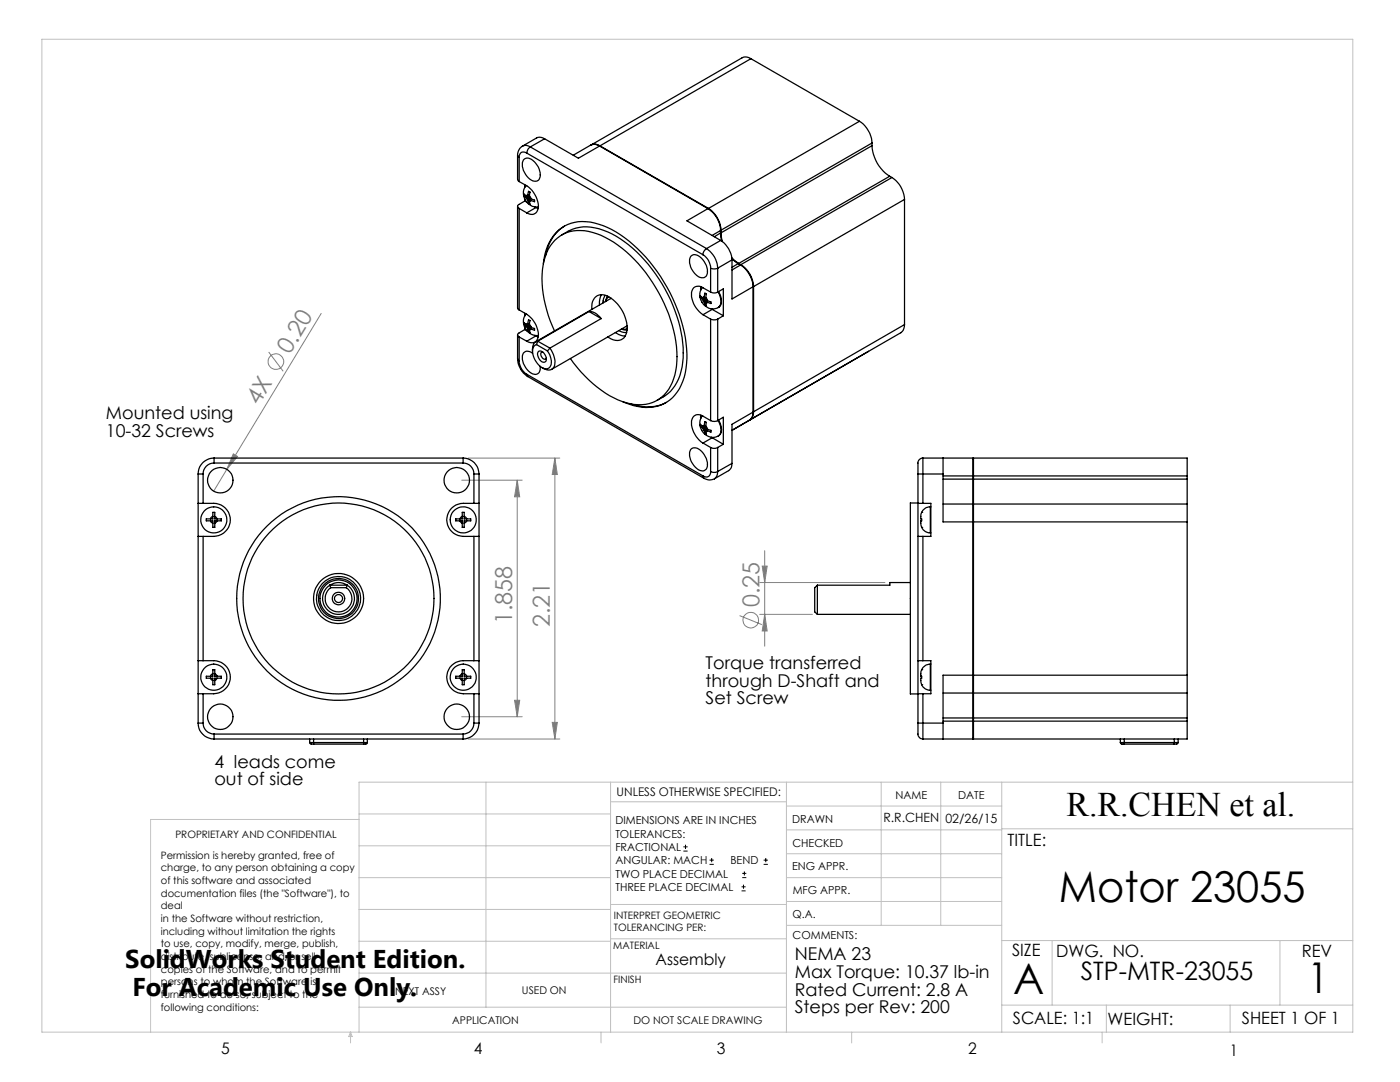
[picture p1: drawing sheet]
<svg xmlns="http://www.w3.org/2000/svg" width="279mm" height="216mm" viewBox="0 0 279 216" stroke-linecap="round" stroke-linejoin="round" font-family="sans-serif">
<g fill="none" stroke="#808080" stroke-width=".2">
<path d="M53.6 70.2l2.9 3.9M64.1 62.5l-18.8 31.2M45.3 93.7l-2.6 4.3M46.6 90.6l.8 .5-2.1 2.6zM92.1 95.8h12.1M93.4 91.4h18.3M103.2 95.8l.5 3.3h-1zM103.2 95.8v47.2M110.7 91.4l.5 3.3h-1zM110.7 91.4v56.1M151.6 116.2h25M152.1 113h1l-.5 3.2z"/>
<path d="M152.6 109.9v19M102.7 139.7h1l-.5 3.3zM147.6 122.8l4.4 1.8M151.6 122.6h10.5M152.6 122.6l.5 3.3h-1zM92.1 143h12.1M93.4 147.5h18.3M110.2 144.1h1l-.5 3.4z"/>
<circle cx="55.1" cy="72.2" r="1.56"/>
<circle cx="149.8" cy="123.8" r="1.56"/>
</g>
<g fill="none" stroke="#000" stroke-width=".2">
<path d="M136.4 169.8h.8M136.4 169h.8M136.8 168.6v.8M141.6 172.5h.9M141.6 171.6h.9M142 171.2v.8M148 177.8h.8M148 177h.8M148.1 175.1h.8M148.1 174.3h.8M148.4 176.5v.8M148.6 173.9v.8"/>
<path d="M152.4 172.5h.8M152.4 171.6h.8M152.8 171.2v.8"/>
</g>
<g fill="none" stroke="#c0c0c0" stroke-width=".2">
<path d="M8.4 7.8h261.6v198.2h-261.6zM97 156.1v44.9M121.8 156.1v49.9M121.8 160h35.2M157 156.1v49.9M175.9 156.1v28.5M187.7 156.1v28.5M199.9 156.1v49.9M270 156.1h-198.4v49.9M71.6 175.1h50.2M71.6 168.8h50.2M71.6 162.4h50.2"/>
<path d="M71.6 163.5h-41.5v42.5M157 170.4h42.9M157 165.6h42.9M157 160.8h42.9M157 175.1h42.9M157 179.9h42.9M199.9 165.4h70.1M71.6 194.2h85.4M71.6 187.8h50.2M71.6 181.5h50.2M121.8 187.3h35.2M121.8 180.5h35.2"/>
<path d="M157 184.6h42.9M199.9 187.7h70.1M210 187.7v12.9M255.4 187.7v12.9M70 206v2.1M70 206l.3 .8h-.7zM71.6 201h85.4M119.9 206v2.1M170 206v2.1M199.9 200.6h70.1M220 206v2.1M220.8 200.6v5.4"/>
<path d="M245.5 200.6v5.4"/>
</g>
<g fill="#808080">
<path d="M46.6 90.6l.8 .5-2.1 2.6z"/>
<path d="M103.2 95.8l.5 3.3h-1zM102.7 139.7h1l-.5 3.3zM110.7 91.4l.5 3.3h-1zM110.2 144.1h1l-.5 3.4zM152.1 113h1l-.5 3.2zM152.6 122.6l.5 3.3h-1z"/>
</g>
<g fill="none" stroke="#000" stroke-width=".25">
<path d="M149.9 11.7l-.4-.2a1.55 1.55 0 0 0-1.4 0l-30.1 17.4a1.63 1.63 0 0 1 1.7 .2M149.9 11.7l-30.2 17.4M149.9 11.7l21.6 12.5M103.3 31v4.8l.3 .4M103.3 31l.3 .4M103.6 36.2a6.2 6.2 0 0 1 2.9 2.2 3.5 3.5 0 0 1 .5 4 1.45 1.45 0 0 1-1.9 .1M103.6 31.4v4.8M104.2 29.2l-.6 .7-.3 1.1M104.2 29.2a1.4 1.4 0 0 1 1.6 .1M104.5 31.9a1.38 1.38 0 0 1 2.1 .4 3.3 3.3 0 0 1 1 3.5 1.44 1.44 0 0 1-2.2-.3 3.3 3.3 0 0 1-.9-3.6zM104.6 39v-.3l.4 .4M104.6 39l.4 .4"/>
<path d="M104.7 36.9v.5M104.7 39.7v.4M104.8 38.9l-.2 .1M105 37a2.71 2.71 0 0 0-.2 2.9 2.71 2.71 0 0 0 2.6 1.4M105 39.4l.4 .6M105 39.1l.4 .2M105 39.4l.4 .2M105.1 30.6a.91 .91 0 0 0-1.1-.2 .91 .91 0 0 0-.4 1M105.1 30.6l35.2 20.2M105.4 38.9l.1-.7 .3 .1-.1 .8M105.4 38.9l-.4 .2M105.4 38.9v.4"/>
<path d="M105.4 39.6v.4M105.7 39.1l.3 .6M105.7 39.1l-.3 .2M105.7 39.8l.3 .2M105.7 39.1v.4M105.7 39.8v.4M105.7 39.5l.3 .2M105.7 39.5l-.3 .1M105.8 29.3a1.6 1.6 0 0 0-.7 1.3M105.8 29.3l35.2 20.3M105.9 39.6l-.2 .2M106 39.7l.7 .2v.4l-.7-.3"/>
<path d="M108.7 27.7l-.7-.3h-.6l-3.2 1.8M108.7 27.7l6.7 3.9 4.3-2.5M108.7 27.7l-2.9 1.6M119.7 29.1a1.8 1.8 0 0 0-1.8-.1l-3.5 2M119.7 29.1l21.6 12.5M119.7 29.1l21.7 12.5M119.7 29.1v.1M171.5 24.2a5.6 5.6 0 0 1 2.5 4.3M171.5 24.2l-30.1 17.4M174 29.1a7.8 7.8 0 0 0 3.6 6.1M174 29.1l-30.1 17.4M174 28.5l-30.1 17.4"/>
<path d="M174 28.5v.6M177.6 35.2l-30.2 17.4M177.6 35.2l.4 .2M178 35.4a5.6 5.6 0 0 1 2.5 4.4M178 35.4l-30.2 17.4M180.5 39.8l-30.1 17.4M180.5 39.8v25M103.3 41.2v20.3l.3 .3M103.6 41.6v20.2M103.6 41.6l1.5 .9M104.7 40.1l-1.1 .7a.42 .42 0 0 0-.3 .4 .42 .42 0 0 0 .3 .4M104.7 40.1l.5 .3"/>
<path d="M105.4 40l.1 .6M105.7 40.2l.1 .6-.3-.2M105.7 40.5l-.2 .1M106 40l-.3 .2M106.7 41.3l.3 .1M107 41.4l.4 .2M107 41.4l-1.9 1.1M108.4 52.7a8.8 8.8 0 0 1 5.5-8.1 11.9 11.9 0 0 1 9.9 2.2 32.3 32.3 0 0 1 13.3 23.8 11.7 11.7 0 0 1-2.9 8.7 8.1 8.1 0 0 1-8.6 1.3l-1.3-.4M112.1 46.9a8.5 8.5 0 0 1 9.1-.7 27.2 27.2 0 0 1 12.6 13.6 24.4 24.4 0 0 1 2.3 13.4 8.4 8.4 0 0 1-4.9 6.7M112.6 45.1a8.7 8.7 0 0 0-3.8 6.1M120 58.8l-.3 .9-.1 1.2M120.8 58.9l-.4 .7-.1 .9"/>
<path d="M121.2 59.1l-.4 1.1M121.5 59.2l-.6 .9M122 59.5l-15.1 8.7M137.8 51.2a1.44 1.44 0 0 1 2.2 .3 3.3 3.3 0 0 1 1 3.6 1.44 1.44 0 0 1-2.2-.4 3.3 3.3 0 0 1-1-3.5zM139.8 59.3v-.3l.4 .4M139.8 59.3l.4 .5M139.9 57.2l-.1 .7M140 59.2l-.2 .1M140.2 57.4a2.66 2.66 0 0 0 .1 3.2 2.66 2.66 0 0 0 3.1 .7M140.2 59.8l.4 .5M140.2 59.4l.4 .2M140.2 59.8l.4 .2"/>
<path d="M140.3 50.8a3.2 3.2 0 0 1 1.5 2.7M140.6 59.2l.1-.7 .3 .2-.1 .7M140.6 59.2l-.4 .2M140.6 59.2v.4M140.6 60v.3M140.9 59.4l.3 .6M140.9 59.4l-.3 .2M140.9 59.4v.4M140.9 59.8l.3 .2M140.9 59.8l-.3 .2M141 49.6a4.9 4.9 0 0 1 2.2 3.9M141 49.6a1.38 1.38 0 0 0-.7 1.2"/>
<path d="M141.1 60l-.2 .1M141.2 60l.7 .3v.3l-.7-.3M141.3 41.6a5.3 5.3 0 0 1 2.5 4.4M141.3 41.6l-4.2 2.5 6.7 3.9M141.4 41.6a5.6 5.6 0 0 1 2.5 4.3M141.4 41.6l-.1 .1M141.8 53.5l.5 .2 .9-.2M141.8 58.3l-1.5-.9a1.39 1.39 0 0 0-1.6-.1 1.39 1.39 0 0 0-.7 1.5 5.1 5.1 0 0 0 2.3 4M141.8 58.3a1.5 1.5 0 0 0 1.4 0M141.8 53.5v4.8M143.2 53.5v4.8M143.2 58.3l1.2-.7v5.4"/>
<path d="M143.3 58.2a2.41 2.41 0 0 1 .1 3.1M143.4 58.2a2.86 2.86 0 0 1 .3 2.9l-.3 .2M143.8 46.5l.2 1.6M143.8 46v.5M143.8 46.5l-1.2 .7M143.8 46l-1.7 1M143.8 46.5h.1M143.8 45.9h.1M143.8 48a4.9 4.9 0 0 1 2.3 3.9M143.8 48l-2.8 1.6M143.9 46.5l.3 1.7M143.9 45.9v.6"/>
<path d="M146 51.4l1.4 1.2M146.1 51.6l1.2 1M146.1 51.9l-2.9 1.6M146.1 51.9v7.8l4.2-2.5M147.3 52.6l.5 .3M147.3 52.6l-1.2 .7M147.4 52.6l.4 .2M147.4 52.6h.1M147.8 52.9a5.6 5.6 0 0 1 2.5 4.3M147.8 52.9l-1.7 1M147.8 52.8a5.5 5.5 0 0 1 2.6 4.4M147.8 52.8v.1"/>
<path d="M150.3 57.2v25M150.3 57.2h.1M150.4 57.2v25M103.3 71.6a4.5 4.5 0 0 0 2 3.5M103.3 71.6l.3 .4M103.3 66.8v4.8M103.6 72a3.2 3.2 0 0 0 1.5 2.7M103.6 61.8a6.6 6.6 0 0 1 2.9 2.2 3.5 3.5 0 0 1 .5 4.1 1.52 1.52 0 0 1-1.9 0M103.6 67.2v4.8M103.6 67.2l1.5 .9M104.6 64.7v-.4l.4 .4M104.6 64.7l.4 .4"/>
<path d="M104.7 65.8l-1.1 .6a.42 .42 0 0 0-.3 .4 .42 .42 0 0 0 .3 .4M104.7 62.5v.5M104.7 65.3v.5M104.7 65.8l.5 .2M104.8 64.6l-.2 .1M105 62.7a2.72 2.72 0 0 0-.1 2.9 2.72 2.72 0 0 0 2.5 1.3M105 65.1l.4 .6M105 64.7l.4 .2M105 65.1l.4 .2M105.1 74.7l.2 .4M105.1 74.7l35.2 20.3M105.3 75.1l35.2 20.3"/>
<path d="M105.4 64.6l.1-.8 .3 .2-.1 .7M105.4 64.6l-.4 .1M105.4 65.7l.1 .6M105.4 64.6v.3M105.4 65.3v.4M105.7 64.7l.3 .6M105.7 65.8l.1 .6-.3-.1M105.7 64.7v.4M105.7 65.4v.4M105.7 64.8l-.3 .1M105.7 65.4l.3 .2M105.7 65.1l.3 .2"/>
<path d="M105.7 65.1l-.3 .2M105.7 66.1l-.2 .2M105.9 65.3l-.2 .1M106 65.3l.7 .2v.4l-.7-.3M106 65.6l-.3 .2M106.3 70.5a1.19 1.19 0 0 0-1.6-.3 1.19 1.19 0 0 0-.5 1.5 3.5 3.5 0 0 0 2.7 3l.3-.1a1.39 1.39 0 0 0 .6-1.5M106.7 66.9l.3 .1M107 67l.4 .2M107 67l-1.9 1.1M107.1 68.8l-.3 .1a2.05 2.05 0 0 0-.2 2.5 2.85 2.85 0 0 0 2.7 2.2 1.72 1.72 0 0 0 .6-2.4l-.6-1.2M107.1 68.8l2.2 1.2M107.3 68.1a1.63 1.63 0 0 0-1 2"/>
<path d="M107.3 68.1l-.2 .7M107.3 68.1l2.4 1.4M107.5 70.1a1.39 1.39 0 0 1 1.5 1.8l-.1 .2a.99 .99 0 0 1-1.4-.8l-.2-.5zM108.3 70.3l-.1-.1a.84 .84 0 0 0-.1 1 .84 .84 0 0 0 .8 .4l.1-.1M109.7 69.5a3.7 3.7 0 0 1 .7 3.9 1.62 1.62 0 0 1-2.2-.1M109.7 69.5l-.4 .5M110.7 66a22.4 22.4 0 0 1-2.1-14 7.2 7.2 0 0 1 9.7-5.6 22.7 22.7 0 0 1 11.9 9.9 26.8 26.8 0 0 1 4.8 16.8 8.7 8.7 0 0 1-4.2 6.9 9.2 9.2 0 0 1-8.3-.6 24.2 24.2 0 0 1-8.7-7.9M117.5 62.2a2.88 2.88 0 0 1 2.5 1.4M117.5 62.2l-10.2 5.9M117.5 62.2l2.5 1.4M118.1 61.7a2.33 2.33 0 0 1 2.2-2.9 6.7 6.7 0 0 1 4.6 5 3.6 3.6 0 0 1-.7 3.8 2.61 2.61 0 0 1-2.9-.4M120 63.6l-10.3 5.9"/>
<path d="M122.8 66.4l1.1 .5 .9 .2M123.5 66l.9 .3h.7M124 65.7l1.2 .2M125.2 65l-15.1 8.7M125.2 65.6l-1.1 .1M140.3 62.8l1.5 .9M140.6 60.3l.1 .6M140.9 60.5l.1 .6-.3-.2M140.9 60.1l.3 .2M140.9 60.1v.4M140.9 60.8l-.2 .1M141.2 60.3l-.3 .2"/>
<path d="M141.8 63.7l.5 .1 .9-.1M141.8 63.7v20.2M142 61.6l.1 .1M142.1 61.7l2.3 1.3M142.1 61.7l-1.8 1.1M143.2 63.7v20.2M144.4 63l-1.2 .7M173.4 70.1l-27.3 15.8M180.5 64.8v.4a1.56 1.56 0 0 1-.7 1.2l-30.2 17.4M180.5 64.8l-30.1 17.4M39.5 94.6h1M39.5 94.6v49.7"/>
<path d="M40.5 94.6v5.8M42.7 91.4v1M42.7 92.4a2.17 2.17 0 0 0-2.2 2.2M42.7 91.4a3.1 3.1 0 0 0-3.2 3.2M42.7 92.4h49.7M42.7 91.4h49.7M92.4 91.4v1M92.4 92.4a2.17 2.17 0 0 1 2.2 2.2M92.4 91.4a3.2 3.2 0 0 1 3.2 3.2M94.6 94.6h1M94.6 94.6v5.8M95.6 94.6v49.7"/>
<path d="M133 80.3a8.8 8.8 0 0 1-7.2 .3M137.8 89.7a1.44 1.44 0 0 1 2.2 .4 3.3 3.3 0 0 1 1 3.5 1.44 1.44 0 0 1-2.2-.4 3.3 3.3 0 0 1-1-3.5zM139.8 85v-.3l.4 .4M139.8 85l.4 .4M139.9 82.8l-.1 .7M140 84.9l-.2 .1M140.2 83a2.68 2.68 0 0 0 0 3.1 2.68 2.68 0 0 0 3 1l.2-.1M140.2 85.4l.4 .6M140.2 85.1l.4 .2M140.2 85.4l.4 .2M140.3 95l.2 .4M140.3 88.4l1.5 .9"/>
<path d="M140.5 95.4a1.97 1.97 0 0 0 2.1 .1M140.6 84.9l.1-.8 .3 .2-.1 .8M140.6 84.9l-.4 .2M140.6 86l.1 .6M140.6 84.9v.4M140.6 85.6v.4M140.9 85.1l.3 .5M140.9 86.1l.1 .6-.3-.1M140.9 85.1v.3M140.9 85.8v.3M140.9 85.1l-.3 .2M140.9 85.8l.3 .1"/>
<path d="M140.9 85.4l.3 .2M140.9 85.4l-.3 .2M140.9 86.5l-.2 .1M141.1 85.6l-.2 .2M141.2 85.6l.7 .3v.3l-.7-.3M141.2 85.9l-.3 .2M141.8 83.9a4.6 4.6 0 0 0-2.5-1.2 1.6 1.6 0 0 0-1.3 2.1 5.4 5.4 0 0 0 2.3 3.6M141.8 94.1a.92 .92 0 0 1-.4 1 .92 .92 0 0 1-1.1-.1M141.8 83.9a1.5 1.5 0 0 0 1.4 0M141.8 89.3a1.5 1.5 0 0 0 1.4 0M141.8 94.1a1.5 1.5 0 0 0 1.4 0M141.8 89.3v4.8"/>
<path d="M142 87.2l.1 .1M142.1 87.3l2.3 1.4M142.1 87.3l-1.8 1.1M143.2 94.1l-.1 .7-.5 .7M143.2 89.3v4.8M143.2 83.9l1.2-.6v5.4M143.4 83.8a2.31 2.31 0 0 1 0 3.2 2.39 2.39 0 0 0-.1-3.1M144.4 88.7l-1.2 .6M146.1 92.5a1.57 1.57 0 0 1-.7 1.4l-2.8 1.6M146.1 92.5l-2.9 1.6M150.3 82.2a1.75 1.75 0 0 1-.8 1.7M150.3 82.2l-4.2 2.5v7.8"/>
<path d="M150.3 82.2h.1M150.4 82.2v.4a1.61 1.61 0 0 1-.8 1.2M183.2 94.6h1M183.2 94.6v5.8M184.2 91.4v3.2M184.2 91.4a1.19 1.19 0 0 0-1 1.6v1.6M184.2 91.4h10v9.2M184.2 94.6v5.8M184.2 94.6h4M188.2 91.4v3.2M188.2 94.6v9.5h48.7M188.2 95.6h48.7"/>
<path d="M188.2 95h48.7M194.3 91.4v9.2M194.3 91.4h42.6v3.6M194.3 91.4l-.1 .1M236.9 95.6v5M236.9 95v.6M39.5 100.4h1M39.5 107h1M40.5 100.4a6.2 6.2 0 0 1 3.7 .4 3.3 3.3 0 0 1 1.7 3.7 3.3 3.3 0 0 1-3.2 2.5h-2.2M40.5 107v24.8M42 103.9l.5 .5M42 103.5h-.8v.4h.8"/>
<path d="M42 103.9h.5v.5M42.5 103l-.3 .2-.2 .3M42.5 103v-.8h.4v.8M42.5 104.4v.8h.4v-.8M42.5 103v.5h-.5M42.9 103l.4 .5M42.9 103v.5h.4M43.3 103.9l-.4 .5M43.3 103.5h.9v.4h-.9M43.3 103.9h-.4v.5M65.8 116.8a3.2 3.2 0 0 0-.6 4.7 3.2 3.2 0 0 0 4.8 0 3.2 3.2 0 0 0-.7-4.7M65.8 116.8a3.1 3.1 0 0 1 3.5 0"/>
<path d="M65.8 116.8l.2 .5M65.8 116.8h3.5M66 117.3a2.67 2.67 0 0 0-.4 3.9 2.67 2.67 0 0 0 3.9 0 2.67 2.67 0 0 0-.4-3.9M66 117.3h3.1M69.3 116.8l-.2 .5M91.8 103.9l.5 .5M91.8 103.5h-.9v.4h.9M91.8 103.9h.5v.5M92.3 103l-.5 .5M92.3 103v-.8h.3v.8M92.3 104.4v.8h.3v-.8M92.3 103v.5h-.5"/>
<path d="M92.6 103l.5 .5M92.6 103v.5h.5M93.1 103.9l-.5 .5M93.1 103.5h.8v.4h-.8M93.1 103.9h-.5v.5M94.6 100.4a6.2 6.2 0 0 0-3.7 .4 3.3 3.3 0 0 0-1.6 3.7 3.3 3.3 0 0 0 3.2 2.5h2.1M94.6 100.4h1M94.6 107h1M94.6 107v24.8M163.1 116.8v5.8M163.1 116.8a1.43 1.43 0 0 0-.5 1.5v3.8l.5 .5M181.7 116.2h-4.1v.6h-14.5"/>
<path d="M183.2 100.4h1M183.2 107h1M183.2 100.4v6.6M183.2 100.4h-1.5v38.1h1.5M183.2 107v24.8M183.9 105.2a1.85 1.85 0 0 0 1.8 1.1M183.9 102.2l-.1 .8v.5h.1v.4h-.1l.1 1.3M183.9 102.2h.1M183.9 105.2h.1M184.2 100.4h1.6v6.6h-1.6M184.2 107v24.8M185.7 101.1a1.85 1.85 0 0 0-1.8 1.1"/>
<path d="M185.7 101.1v5.2M185.7 101.1h.1M185.7 106.3h.1M188.2 100.6h6M194.2 100.6v37.7M194.3 100.6v37.7M194.3 100.6h42.6M194.3 100.6l-.1 .1M236.9 100.6v3.5M236.9 104.1v30.6M39.5 138.4h1M39.5 131.8h1"/>
<path d="M40.5 131.8a6.2 6.2 0 0 1 3.7 .4 3.3 3.3 0 0 1 1.7 3.7 3.3 3.3 0 0 1-3.2 2.5h-2.2M40.5 138.4v5.9M42 135.3l.5 .5M42 134.9h-.8v.4h.8M42 135.3h.5v.5M42.5 134.4l-.3 .2-.2 .3M42.5 135.8v.8h.4v-.8M42.5 134.4v-.8h.4v.8M42.5 134.4v.5h-.5M42.9 134.4l.4 .5M42.9 134.4v.5h.4M43.3 135.3l-.4 .5"/>
<path d="M43.3 134.9h.9v.4h-.9M43.3 135.3h-.4v.5M91.8 135.3l.5 .5M91.8 134.9h-.9v.4h.9M91.8 135.3h.5v.5M92.3 134.4l-.5 .5M92.3 135.8v.8h.3v-.8M92.3 134.4v-.8h.3v.8M92.3 134.4v.5h-.5M92.6 134.4l.5 .5M92.6 134.4v.5h.5M93.1 135.3l-.5 .5"/>
<path d="M93.1 134.9h.8v.4h-.8M93.1 135.3h-.5v.5M94.6 131.8a6.2 6.2 0 0 0-3.7 .4 3.3 3.3 0 0 0-1.6 3.7 3.3 3.3 0 0 0 3.2 2.5h2.1M94.6 138.4h1M94.6 131.8h1M94.6 138.4v5.9M163.1 122.6h18.6M183.2 138.4h1M183.2 131.8h1M183.2 131.8v6.6M183.2 138.4v5.9M183.9 136.6a1.85 1.85 0 0 0 1.8 1.1"/>
<path d="M183.9 133.6l-.1 .8v.5h.1v.4h-.1l.1 1.3M183.9 133.6h.1M183.9 136.6h.1M184.2 131.8h1.6v6.6h-1.6M184.2 138.4v5.9M185.7 132.5a1.96 1.96 0 0 0-1.8 1.1M185.7 132.5v5.2M185.7 132.5h.1M185.7 137.7h.1M188.2 138.3h6M194.2 138.3v9.2h-10M194.2 138.1l.1 .2"/>
<path d="M194.3 138.3v9.2M194.3 138.3h42.6M236.9 134.7v3.6M236.9 138.3v5M236.9 134.7h-48.7v9.6M39.5 144.3h1M39.5 144.3a3.2 3.2 0 0 0 3.2 3.2M40.5 144.3a2.17 2.17 0 0 0 2.2 2.2M42.7 146.5v1M42.7 146.5h49.7M42.7 147.5h49.7M61.8 148.2l.2 .2 .6 .1"/>
<path d="M61.8 148.2h.8M61.8 147.5v.7M62.6 148.2v.3M62.6 148.5h10M62.6 148.2h10M62.6 147.5v.7M72.6 148.2v.3M72.6 148.2h.7M72.6 147.5v.7M73.3 148.2l-.2 .2-.5 .1M73.3 147.5v.7M92.4 146.5v1"/>
<path d="M94.6 144.3a2.17 2.17 0 0 1-2.2 2.2M94.6 144.3h1M95.6 144.3a3.3 3.3 0 0 1-3.2 3.2M183.2 144.3v1.8a1.07 1.07 0 0 0 1 1.4M183.2 144.3h1M184.2 144.3v3.2M184.2 144.3h4M188.2 144.3v3.2M188.2 143.3h48.7M188.2 143.9h48.7M194.2 147.3l.1 .2M223.6 148.2l.2 .2 .6 .1"/>
<path d="M223.6 148.2h.8M223.6 147.5v.7M224.4 148.2v.3M224.4 148.5h10M224.4 148.2h10M224.4 147.5v.7M234.4 148.2h.7M234.4 148.2v.3M234.4 147.5v.7M235.1 148.2l-.2 .2-.5 .1M235.1 147.5v.7M236.9 143.9v3.6h-42.6"/>
<path d="M236.9 143.3v.6"/>
<circle cx="44" cy="95.8" r="2.54"/>
<circle cx="91.2" cy="95.8" r="2.54"/>
<circle cx="42.7" cy="103.7" r="2.6"/>
<circle cx="67.5" cy="119.4" r="1.25"/>
<circle cx="67.5" cy="119.4" r="4"/>
<circle cx="67.6" cy="119.4" r="19.1"/>
<circle cx="67.6" cy="119.4" r="20.3"/>
<circle cx="67.6" cy="119.4" r="3.7"/>
<circle cx="67.6" cy="119.4" r=".8"/>
<circle cx="67.6" cy="119.4" r="5"/>
<circle cx="67.6" cy="119.4" r="4.4"/>
<circle cx="92.5" cy="103.7" r="2.61"/>
<circle cx="42.7" cy="135.1" r="2.61"/>
<circle cx="92.5" cy="135.1" r="2.62"/>
<circle cx="44" cy="143" r="2.54"/>
<circle cx="91.2" cy="143" r="2.54"/>
</g>
<g font-size="8.5">
<text x="211.3" y="179.9">Motor 23055</text>
<text x="202.2" y="198.3">A</text>
<text x="260.9" y="198.1">1</text>
</g>
<text font-size="6.9" x="212.8" y="162.9">R.R.CHEN et al.</text>
<g font-size="5.1">
<text x="25" y="193.2">SolidWorks Student Edition.</text>
<text x="215.7" y="195.6">STP-MTR-23055</text>
<text x="26.4" y="198.8">For Academic Use Only.</text>
</g>
<g font-size="4.7" fill="#808080">
<text x="57.9" y="70.8" transform="rotate(-59 57.9 70.8)">0.20</text>
<text x="51.7" y="81.1" transform="rotate(-59 51.7 81.1)">4X</text>
<text x="102.2" y="124.6" transform="rotate(-90 102.2 124.6)">1.858</text>
<text x="109.7" y="125.1" transform="rotate(-90 109.7 125.1)">2.21</text>
<text x="151.6" y="121.2" transform="rotate(-90 151.6 121.2)">0.25</text>
</g>
<g font-size="3.5">
<text x="21.1" y="83.7">Mounted using</text>
<text x="21.1" y="87.2">10-32 Screws</text>
<text x="140.8" y="133.5">Torque transferred</text>
<text x="140.8" y="137">through D-Shaft and</text>
<text x="140.8" y="140.6">Set Screw</text>
<text x="42.8" y="153.2">4 leads come</text>
<text x="42.8" y="156.7">out of side</text>
<text x="158.6" y="191.6">NEMA 23</text>
<text x="158.6" y="195.1">Max Torque: 10.37 lb-in</text>
<text x="158.6" y="198.7">Rated Current: 2.8 A</text>
<text x="158.6" y="202.2">Steps per Rev: 200</text>
</g>
<g font-size="3.4">
<text x="201.1" y="168.8">TITLE:</text>
<text x="202" y="190.8">SIZE</text>
<text x="210.8" y="190.9">DWG. NO.</text>
<text x="259.8" y="191">REV</text>
<text x="202.1" y="204.4">SCALE: 1:1</text>
<text x="221" y="204.5">WEIGHT:</text>
<text x="247.8" y="204.4">SHEET 1 OF 1</text>
</g>
<g font-size="3.2">
<text x="130.8" y="192.5">Assembly</text>
<text x="44.2" y="210.4">5</text>
<text x="94.6" y="210.3">4</text>
<text x="143.1" y="210.4">3</text>
<text x="193.2" y="210.3">2</text>
<text x="245.4" y="210.6">1</text>
</g>
<g font-size="2.5">
<text x="176.3" y="164.1">R.R.CHEN</text>
<text x="188.7" y="164.2">02/26/15</text>
</g>
<text font-size="2.4" x="123.1" y="158.9">UNLESS OTHERWISE SPECIFIED:</text>
<g font-size="2.2">
<text x="178.7" y="159.4">NAME</text>
<text x="191.2" y="159.4">DATE</text>
<text x="122.8" y="164.5">DIMENSIONS ARE IN INCHES</text>
<text x="122.8" y="167.1">TOLERANCES:</text>
<text x="158.1" y="164.2">DRAWN</text>
<text x="122.8" y="169.8">FRACTIONAL</text>
<text x="122.8" y="172.5">ANGULAR: MACH</text>
<text x="145.8" y="172.5">BEND</text>
<text x="158.1" y="173.7">ENG APPR.</text>
<text x="158.2" y="169.1">CHECKED</text>
<text x="122.8" y="175.1">TWO PLACE DECIMAL</text>
<text x="122.8" y="177.8">THREE PLACE DECIMAL</text>
<text x="158.2" y="178.4">MFG APPR.</text>
<text x="158.2" y="183.2">Q.A.</text>
<text x="158.2" y="187.4">COMMENTS:</text>
</g>
<g font-size="2.1">
<text x="78.8" y="198.5">NEXT ASSY</text>
<text x="104.2" y="198.4">USED ON</text>
<text x="90.2" y="204.3">APPLICATION</text>
<text x="126.4" y="204.3">DO NOT SCALE DRAWING</text>
</g>
<g font-size="2">
<text x="35" y="167.1">PROPRIETARY AND CONFIDENTIAL</text>
<text x="32.1" y="171.4">Permission is hereby granted, free of</text>
<text x="32.1" y="173.9">charge, to any person obtaining a copy</text>
<text x="32.1" y="176.4">of this software and associated</text>
<text x="32.1" y="178.9">documentation files (the &quot;Software&quot;), to</text>
<text x="32.1" y="181.5">deal</text>
<text x="32.1" y="184">in the Software without restriction,</text>
<text x="122.5" y="183.3">INTERPRET GEOMETRIC</text>
<text x="122.5" y="185.9">TOLERANCING PER:</text>
<text x="32.1" y="186.5">including without limitation the rights</text>
<text x="32.1" y="189">to use, copy, modify, merge, publish,</text>
<text x="32.1" y="191.6">distribute, sublicense, and/or sell</text>
<text x="122.4" y="189.4">MATERIAL</text>
<text x="32.1" y="194.1">copies of the Software, and to permit</text>
<text x="32.1" y="196.6">persons to whom the Software is</text>
<text x="122.4" y="196.2">FINISH</text>
<text x="32.1" y="199.1">furnished to do so, subject to the</text>
<text x="32.1" y="201.7">following conditions:</text>
</g>
</svg>
